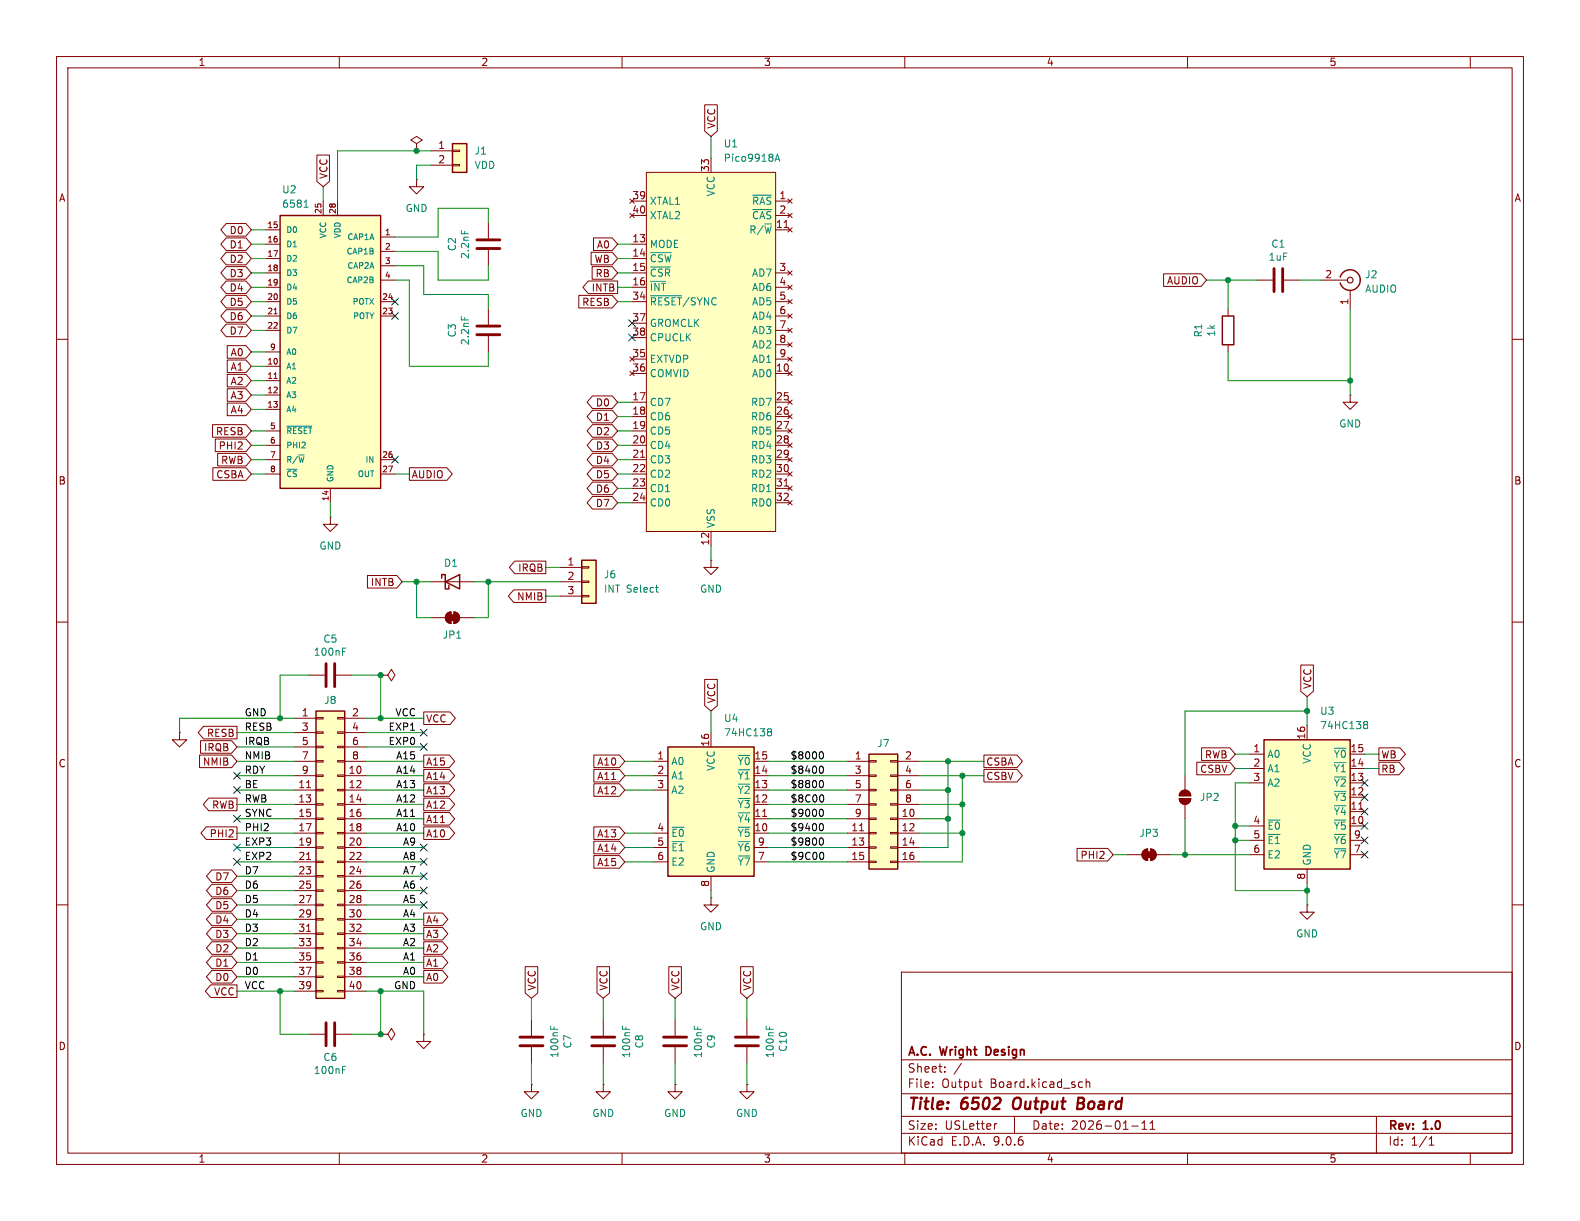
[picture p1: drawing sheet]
<svg xmlns="http://www.w3.org/2000/svg" width="279mm" height="216mm" viewBox="0 0 279 216" stroke-linecap="round" stroke-linejoin="round" font-family="sans-serif">
<g fill="none" stroke="#840000" stroke-width=".18">
<path d="M10 10h259.4v195.9h-259.4zM12 12h255.4v191.9h-255.4zM60 10v2M110 10v2M160 10v2M210 10v2M260 10v2M10 60h2M267.4 60h2M10 110h2M267.4 110h2M10 160h2"/>
<path d="M159.4 171.9h108v32h-108zM267.4 160h2M106.7 180.3v2.8M106.7 185.2v2.8M159.4 197.4h108M159.4 193.4h108M159.4 187.4h108M164.9 192.1v.2M164.9 191.4v.1M167.1 189.4v.2M167.1 188.7v.1M170 188l-1.3 1.9"/>
<path d="M173.1 191.3h.5M173.4 192.2l.2 .1M176.3 198.7l-.3 .1M179.4 197.4v3M191 191.3l.4 .1M191.4 192.2l-.4 .1M192.1 191.4l.2-.1 .3 .1 .1 .9M192.1 190.8v1.5M200.1 199.1h1.2M201.9 199.7h.9M201.9 198.6l.5-.4v1.5M203.4 199.7h.8"/>
<path d="M203.4 198.6l.4-.4v1.5M243.4 197.4v6.5M60 203.9v2M110 203.9v2M159.4 200.4h108M160 203.9v2M210 203.9v2M252.7 202.5h.9M252.7 201.4l.4-.4v1.5M260 203.9v2"/>
</g>
<path d="M179.3 194.4a1.5 1.5 0 0 0 0 1.6M190.6 195.1h.7M191.3 195.1l.2 .1M191.4 194.1h-.7l-.2 2 .9-.1M191.5 195l-.2 .1" fill="none" stroke="#840000" stroke-width=".4"/>
<path d="M174.7 185.1h-.3v1.5h.3" fill="none" stroke="#840000" stroke-width=".3"/>
<path d="M104.6 183.4h4.1M104.6 184.9h4.1" fill="none" stroke="#840000" stroke-width=".51"/>
<path d="M110.1 181.4v.6M110.7 181.6v.4" fill="none" stroke="#008484" stroke-width=".18"/>
<path d="M49.5 38.1h17.8v48.3h-17.8z" fill="#ffffc2"/>
<path d="M49.5 38.1h17.8v48.3h-17.8zM216.2 55.9h2v5.1h-2z" fill="none" stroke="#840000" stroke-width=".25"/>
<g fill="none" stroke="#840000" stroke-width=".18">
<path d="M57.1 35.6v2.5M59.7 35.6v2.5M47 40.6h2.5M47 43.2h2.5M47 45.7h2.5M47 48.3h2.5M47 50.8h2.5M47 53.3h2.5M47 55.9h2.5M47 58.4h2.5M48.5 55.5h.5M67.3 53.3h2.5"/>
<path d="M67.3 55.9h2.5M67.3 41.9h2.5M67.3 44.5h2.5M67.3 47h2.5M67.3 49.5h2.5M217.2 54.6v1.3M47 62.2h2.5M47 64.8h2.5M47 67.3h2.5M47 69.9h2.5M47 72.4h2.5M47 76.2h2.5"/>
<path d="M47 78.7h2.5M48.5 66.9h.5M217.2 61v1.2M47 81.3h2.5M47 83.8h2.5M58.4 86.4v2.5M67.3 81.3h2.5M67.3 83.8h2.5"/>
</g>
<path d="M53.8 36.6h.7M53.9 35.7l.2-.3v1.2M50.7 75.4h4.4M50.7 83h1.8M52.8 80.4h1" fill="none" stroke="#008484" stroke-width=".18"/>
<path d="M153.7 133.4h5v20.3h-5z" fill="#ffffc2"/>
<path d="M153.7 133.4h5v20.3h-5z" fill="none" stroke="#840000" stroke-width=".25"/>
<g fill="none" stroke="#840000" stroke-width=".18">
<path d="M238.8 69.9v1.2h1.2l-1.2 1.3-1.3-1.3h1.3M238.8 69.9h.1M149.9 134.6h3.8M149.9 137.2h3.8M149.9 139.7h3.8M153.7 134.5h1.2v.2h-1.2zM153.7 137h1.2v.3h-1.2zM153.7 139.6h1.2v.2h-1.2zM157.5 134.5h1.2v.2h-1.2zM157.5 137h1.2v.3h-1.2zM157.5 139.6h1.2v.2h-1.2zM158.7 134.6h3.9"/>
<path d="M158.7 137.2h3.9M158.7 139.7h3.9M149.9 142.2h3.8M149.9 144.8h3.8M149.9 147.3h3.8M149.9 149.9h3.8M149.9 152.4h3.8M152 146.9h.7M153.7 142.1h1.2v.3h-1.2zM153.7 144.7h1.2v.2h-1.2zM153.7 147.2h1.2v.2h-1.2zM153.7 149.7h1.2v.3h-1.2z"/>
<path d="M153.7 152.3h1.2v.2h-1.2zM157.5 142.1h1.2v.3h-1.2zM157.5 144.7h1.2v.2h-1.2zM157.5 147.2h1.2v.2h-1.2zM157.5 149.7h1.2v.3h-1.2zM157.5 152.3h1.2v.2h-1.2zM158.7 142.2h3.9M158.7 144.8h3.9M158.7 147.3h3.9M158.7 149.9h3.9M158.7 152.4h3.9"/>
</g>
<path d="M223.5 130.8h15.3v22.9h-15.3z" fill="#ffffc2"/>
<path d="M237 49a1.81 1.81 0 0 1 2.8-1 1.81 1.81 0 0 1 0 3 1.81 1.81 0 0 1-2.8-1M223.5 130.8h15.3v22.9h-15.3z" fill="none" stroke="#840000" stroke-width=".25"/>
<g fill="none" stroke="#840000" stroke-width=".18">
<path d="M222.2 49.5h2.8M227.1 49.5h2.8M233.7 49.5h4.6M238.8 51.3v3.3M221 133.4h2.5M221 135.9h2.5M221 138.4h2.5M231.1 128.3v2.5M238.8 133.4h2.5M238.8 135.9h2.5M238.8 138.4h2.5M221 146.1h2.5"/>
<path d="M221 148.6h2.5M221 151.1h2.5M231.1 153.7v2.5M238.8 146.1h2.5M238.8 148.6h2.5M238.8 151.1h2.5M238.8 141h2.5M238.8 143.5h2.5M240.3 143.1h.7"/>
</g>
<path d="M236 132.3h2M241.2 128.1h.2M241.2 127.6h.4l.2 .1 .1 .2-.3 .2M241.4 128.1h.2M241.4 128.1l-.2 .1M241.6 128.1l.3 .3-.1 .3-.2 .1h-.4M224.3 145h2.1" fill="none" stroke="#008484" stroke-width=".18"/>
<circle cx="238.8" cy="49.5" r=".51" fill="none" stroke="#840000" stroke-width=".2"/>
<path d="M225.3 47.5v4.1M226.8 47.5v4.1" fill="none" stroke="#840000" stroke-width=".51"/>
<path d="M114.3 30.5h22.9v63.5h-22.9z" fill="#ffffc2"/>
<g fill="none" stroke="#840000" stroke-width=".18">
<path d="M111.8 35.6h2.5M111.8 38.1h2.5M114.3 30.5h22.9v63.5h-22.9zM125.7 27.9v2.6M137.2 35.6h2.5M137.2 38.1h2.5M139.3 35.2l.8 .7M139.3 37.7l.8 .8M140.1 35.2l-.8 .7M140.1 37.7l-.8 .8M111.8 43.2h2.5M111.8 45.7h2.5"/>
<path d="M111.8 48.3h2.5M111.8 50.8h2.5M111.8 53.3h2.5M111.8 57.2h2.5M111.8 59.7h2.5M137.2 48.3h2.5M137.2 50.8h2.5M137.2 53.3h2.5M137.2 40.6h2.5M137.2 55.9h2.5M137.2 58.4h2.5M138.7 40.2h.7"/>
<path d="M139.3 40.3l.8 .7M139.3 47.9l.8 .7M139.3 50.4l.8 .8M139.3 53l.8 .7M139.3 55.5l.8 .8M139.3 58l.8 .8M140.1 40.3l-.8 .7M140.1 47.9l-.8 .7M140.1 50.4l-.8 .8M140.1 53l-.8 .7M140.1 55.5l-.8 .8M140.1 58l-.8 .8"/>
<path d="M111.8 63.5h2.5M111.8 66h2.5M111.8 71.1h2.5M111.8 73.7h2.5M111.8 76.2h2.5M111.8 78.7h2.5M137.2 63.5h2.5M137.2 66h2.5M137.2 71.1h2.5M137.2 73.7h2.5M137.2 76.2h2.5M137.2 78.7h2.5"/>
<path d="M137.2 61h2.5M139.3 60.6l.8 .7M139.3 63.1l.8 .8M139.3 65.7l.8 .7M139.3 70.7l.8 .8M139.3 73.3l.8 .7M139.3 75.8l.8 .8M139.3 78.4l.8 .7M140.1 60.6l-.8 .7M140.1 63.1l-.8 .8M140.1 65.7l-.8 .7M140.1 70.7l-.8 .8"/>
<path d="M140.1 73.3l-.8 .7M140.1 75.8l-.8 .8M140.1 78.4l-.8 .7M111.8 81.3h2.5M111.8 83.8h2.5M111.8 86.4h2.5M111.8 88.9h2.5M113.3 80.9h.7M125.7 94v2.5M137.2 81.3h2.5M137.2 83.8h2.5M137.2 86.4h2.5"/>
<path d="M137.2 88.9h2.5M138.7 85.9h.7M139.3 80.9l.8 .8M139.3 83.4l.8 .8M139.3 86l.8 .7M139.3 88.5l.8 .8M140.1 80.9l-.8 .8M140.1 83.4l-.8 .8M140.1 86l-.8 .7M140.1 88.5l-.8 .8"/>
</g>
<path d="M133.1 34.5h3.3M133.1 37.1h3.3M137.1 28.5l.4-1.3 .4 1.3M137.2 28.2h.6M115 44.7h3.7M115 47.2h3.5M115 52.3h5.5" fill="none" stroke="#008484" stroke-width=".18"/>
<path d="M118.1 132.1h15.2v22.8h-15.2z" fill="#ffffc2"/>
<path d="M118.1 132.1h15.2v22.8h-15.2z" fill="none" stroke="#840000" stroke-width=".25"/>
<g fill="none" stroke="#840000" stroke-width=".18">
<path d="M115.6 134.6h2.5M115.6 137.2h2.5M115.6 139.7h2.5M125.7 129.5v2.6M133.3 134.6h2.6M133.3 137.2h2.6M133.3 139.7h2.6M115.6 147.3h2.5M115.6 149.9h2.5M115.6 152.4h2.5M125.7 154.9v2.6M133.3 147.3h2.6"/>
<path d="M133.3 149.9h2.6M133.3 152.4h2.6M133.3 142.2h2.6M133.3 144.8h2.6M134.9 144.4h.7"/>
</g>
<path d="M130.6 133.6h2M135.8 129.3l.2 .1M135.8 128.9l.4-.1 .2 .2v.2l-.2 .2M136 129.4h.2M136 129.4l-.2 .1M136.2 129.4l.2 .2v.4l-.2 .1h-.4M118.8 146.3h2.1" fill="none" stroke="#008484" stroke-width=".18"/>
<path d="M55.9 125.7h5.1v50.8h-5.1z" fill="#ffffc2"/>
<path d="M55.9 125.7h5.1v50.8h-5.1z" fill="none" stroke="#840000" stroke-width=".25"/>
<g fill="none" stroke="#840000" stroke-width=".18">
<path d="M73.7 31.8v1.2h1.2l-1.2 1.3-1.3-1.3h1.3M73.7 31.8h.1M73.7 25.4l1-.6-1-.7-1.1 .7 1.1 .6v1.3M73.7 26.7h.1M86.4 39.4v2.8M86.4 44.2v2.8M86.4 54.6v2.8M86.4 59.4v2.8M52.1 127h3.8M52.1 129.5h3.8M52.1 132.1h3.8M52.1 134.6h3.8"/>
<path d="M52.1 137.2h3.8M52.1 139.7h3.8M54.2 139.3h.7M55.9 126.9h1.2v.2h-1.2zM55.9 129.4h1.2v.3h-1.2zM55.9 132h1.2v.2h-1.2zM55.9 134.5h1.2v.2h-1.2zM55.9 137h1.2v.3h-1.2zM55.9 139.6h1.2v.2h-1.2zM59.7 126.9h1.3v.2h-1.3zM59.7 129.4h1.3v.3h-1.3zM59.7 132h1.3v.2h-1.3z"/>
<path d="M59.7 134.5h1.3v.2h-1.3zM59.7 137h1.3v.3h-1.3zM59.7 139.6h1.3v.2h-1.3zM61 127h3.8M61 129.5h3.8M61 132.1h3.8M61 134.6h3.8M61 137.2h3.8M61 139.7h3.8M52.1 142.2h3.8M52.1 144.8h3.8M52.1 147.3h3.8"/>
<path d="M52.1 149.9h3.8M52.1 152.4h3.8M52.1 154.9h3.8M52.1 157.5h3.8M54.2 152h.7M55.9 142.1h1.2v.3h-1.2zM55.9 144.7h1.2v.2h-1.2zM55.9 147.2h1.2v.2h-1.2zM55.9 149.7h1.2v.3h-1.2zM55.9 152.3h1.2v.2h-1.2zM55.9 154.8h1.2v.3h-1.2zM55.9 157.4h1.2v.2h-1.2z"/>
<path d="M55.9 159.9h1.2v.2h-1.2zM59.7 142.1h1.3v.3h-1.3zM59.7 144.7h1.3v.2h-1.3zM59.7 147.2h1.3v.2h-1.3zM59.7 149.7h1.3v.3h-1.3zM59.7 152.3h1.3v.2h-1.3zM59.7 154.8h1.3v.3h-1.3zM59.7 157.4h1.3v.2h-1.3zM59.7 159.9h1.3v.2h-1.3zM61 142.2h3.8M61 144.8h3.8M61 147.3h3.8"/>
<path d="M61 149.9h3.8M61 152.4h3.8M61 154.9h3.8M61 157.5h3.8M52.1 160h3.8M52.1 162.6h3.8M52.1 165.1h3.8M52.1 167.6h3.8M52.1 170.2h3.8M52.1 172.7h3.8M52.1 175.3h3.8M54.2 164.7h.7"/>
<path d="M55.9 162.4h1.2v.3h-1.2zM55.9 165h1.2v.2h-1.2zM55.9 167.5h1.2v.3h-1.2zM55.9 170.1h1.2v.2h-1.2zM55.9 172.6h1.2v.2h-1.2zM55.9 175.1h1.2v.3h-1.2zM59.7 162.4h1.3v.3h-1.3zM59.7 165h1.3v.2h-1.3zM59.7 167.5h1.3v.3h-1.3zM59.7 170.1h1.3v.2h-1.3zM59.7 172.6h1.3v.2h-1.3zM59.7 175.1h1.3v.3h-1.3z"/>
<path d="M61 160h3.8M61 162.6h3.8M61 165.1h3.8M61 167.6h3.8M61 170.2h3.8M61 172.7h3.8M61 175.3h3.8M231.1 160v1.3h1.3l-1.3 1.3-1.2-1.3h1.2M231.1 160h.1"/>
</g>
<path d="M84.3 43.9h4.1M84.3 42.4h4.1M84.3 59.2h4.1M84.3 57.7h4.1" fill="none" stroke="#840000" stroke-width=".51"/>
<path d="M81.6 40.7v.6M81.6 56v.6" fill="none" stroke="#008484" stroke-width=".18"/>
<path d="M80 25.4h2.5v5.1h-2.5z" fill="#ffffc2"/>
<path d="M80 25.4h2.5v5.1h-2.5z" fill="none" stroke="#840000" stroke-width=".25"/>
<g fill="none" stroke="#840000" stroke-width=".18">
<path d="M76.2 26.7h3.8M76.2 29.2h3.8M80 26.5h1.3v.3h-1.3zM80 29.1h1.3v.2h-1.3zM76.2 109.2h2.5M79 108.5l.8-.3v2a1.02 1.02 0 0 1-1-.6 1.02 1.02 0 0 1 .2-1.1zM80.3 108.2a1.02 1.02 0 0 1 1 1 1.02 1.02 0 0 1-1 1zM81.3 109.2h2.5M199.4 151.1h2.5M202.2 150.4l.7-.3v2a1.02 1.02 0 0 1-.9-.6 1.02 1.02 0 0 1 .2-1.1zM203.5 150.1a1.02 1.02 0 0 1 1 1 1.02 1.02 0 0 1-1 1zM204.5 151.1h2.5"/>
<path d="M67.3 182.9h1.3l.6-1 .6 1-.6 1-.6-1M67.3 182.9h.1"/>
</g>
<g fill="#840000" stroke="#840000" stroke-width=".18">
<path d="M202.7 150.6h1v1h-1z"/>
<path d="M203.5 150.1a1.02 1.02 0 0 1 1 1 1.02 1.02 0 0 1-1 1z"/>
<path d="M202.2 150.4l.7-.3v2a1.02 1.02 0 0 1-.9-.6 1.02 1.02 0 0 1 .2-1.1z"/>
<path d="M79.5 108.7h1v1h-1z"/>
<path d="M79 108.5l.8-.3v2a1.02 1.02 0 0 1-1-.6 1.02 1.02 0 0 1 .2-1.1z"/>
<path d="M80.3 108.2a1.02 1.02 0 0 1 1 1 1.02 1.02 0 0 1-1 1z"/>
</g>
<path d="M102.9 99.1h2.5v7.6h-2.5z" fill="#ffffc2"/>
<path d="M102.9 99.1h2.5v7.6h-2.5zM78.1 102.2v-.6h.6v2.5h.7v-.6M78.7 102.9l2.6-1.3v2.5z" fill="none" stroke="#840000" stroke-width=".25"/>
<g fill="none" stroke="#840000" stroke-width=".18">
<path d="M124.6 18.5h2.2v4.7l-1.1 .9-1.1-.9zM40 39.5h3.5l.9 1.1-.9 1.2h-3.5l-1-1.2zM56 27.4h2.3v4.7l-1.2 .9-1.1-.9zM40 47.1h3.5l.9 1.2-.9 1.1h-3.5l-1-1.1zM40 42.1h3.5l.9 1.1-.9 1.1h-3.5l-1-1.1zM40 44.6h3.5l.9 1.1-.9 1.1h-3.5l-1-1.1zM40 54.8h3.5l.9 1.1-.9 1.1h-3.5l-1-1.1zM40 57.3h3.5l.9 1.1-.9 1.1h-3.5l-1-1.1zM40 49.7h3.5l.9 1.1-.9 1.1h-3.5l-1-1.1zM40 52.2h3.5l.9 1.1-.9 1.2h-3.5l-1-1.2zM102.4 52.2h5.9l.9 1.1-.9 1.2h-5.9zM104 49.7h5.2v2.2h-5.2l-.9-1.1z"/>
<path d="M104.5 44.6h3.8l.9 1.1-.9 1.1h-3.8zM104.7 47.1h3.6l.9 1.2-.9 1.1h-3.6zM105 42.1h3.3l.9 1.1-.9 1.1h-3.3zM205.8 48.4h6.6l1 1.1-1 1.1h-6.6zM37.6 75.1h5.9l.9 1.1-.9 1.1h-5.9zM38.1 77.6h5.4l.9 1.1-.9 1.2h-5.4zM40.2 68.7h3.3l.9 1.2-.9 1.1h-3.3zM40.2 61.1h3.3l.9 1.1-.9 1.1h-3.3zM40.2 71.3h3.3l.9 1.1-.9 1.1h-3.3zM40.2 63.7h3.3l.9 1.1-.9 1.1h-3.3zM40.2 66.2h3.3l.9 1.1-.9 1.1h-3.3zM104.8 77.6h3.5l.9 1.1-.9 1.2h-3.5l-1-1.2z"/>
<path d="M104.8 75.1h3.5l.9 1.1-.9 1.1h-3.5l-1-1.1zM104.8 72.5h3.5l.9 1.2-.9 1.1h-3.5l-1-1.1zM104.8 70h3.5l.9 1.1-.9 1.1h-3.5l-1-1.1zM37.6 82.7h5.9l.9 1.1-.9 1.1h-5.9zM38.5 80.2h5l.9 1.1-.9 1.1h-5zM58.4 91.4v1.3h1.3l-1.3 1.3-1.3-1.3h1.3M58.4 91.4h.1M72.4 82.7h6.6l1 1.1-1 1.1h-6.6zM91 99.2h5.5v2.2h-5.5l-.9-1.1zM104.8 87.8h3.5l.9 1.1-.9 1.1h-3.5l-1-1.1zM104.8 80.2h3.5l.9 1.1-.9 1.1h-3.5l-1-1.1zM104.8 82.7h3.5l.9 1.1-.9 1.1h-3.5l-1-1.1z"/>
<path d="M104.8 85.2h3.5l.9 1.2-.9 1.1h-3.5l-1-1.1zM125.7 99.1v1.2h1.3l-1.3 1.3-1.2-1.3h1.2M125.7 99.1h.1M54.6 119.4h2.8M59.4 119.4h2.8M65 101.8h5.2l.9 1.1-.9 1.1h-5.2zM67.3 119.4h1.3l.6-1 .6 1-.6 1-.6-1M67.3 119.4h.1M76.2 102.9h7.6M90.8 104.3h5.7v2.2h-5.7l-.9-1.1zM99.1 100.3h3.8M99.1 102.9h3.8"/>
<path d="M99.1 105.4h3.8M102.9 100.2h1.2v.3h-1.2zM102.9 102.7h1.2v.3h-1.2zM102.9 105.3h1.2v.2h-1.2zM230 117.6h2.3v4.6l-1.2 1-1.1-1zM31.7 129.5v1.3h1.3l-1.3 1.3-1.2-1.3h1.2M31.7 129.5h.1M35.3 133.5h5.7l.9 1.1-.9 1.1h-5.7zM35.5 131h5.5l.9 1.1-.9 1.1h-5.5zM36 128.4h5.9v2.3h-5.9l-1-1.2zM74.9 138.6h4.6l.9 1.1-.9 1.1h-4.6zM74.9 133.5h4.6l.9 1.1-.9 1.1h-4.6z"/>
<path d="M74.9 136h4.6l.9 1.2-.9 1.1h-4.6zM74.9 125.9h4.7l.9 1.1-.9 1.1h-4.7zM105 138.6h4.5l1 1.1-1 1.1h-4.5zM105 133.5h4.5l1 1.1-1 1.1h-4.5zM105 136h4.5l1 1.2-1 1.1h-4.5zM124.6 120.1h2.2v4.7l-1.1 .9-1.1-.9zM174 136h5.8l1 1.2-1 1.1h-5.8zM174 133.5h5.8l1 1.1-1 1.1h-5.8zM209.5 137.2v2.5M211.6 134.8h5.9l.9 1.1-.9 1.1h-5.9zM212.5 132.2h5l.9 1.2-.9 1.1h-5zM243.8 134.8h3.6l.9 1.1-.9 1.1h-3.6z"/>
<path d="M243.8 132.2h3.8l.9 1.2-.9 1.1h-3.8zM36.5 146.2h5.4v2.2h-5.4l-1-1.1zM36.9 141.1h5v2.3h-5l-1-1.2zM37.5 153.8h3.5l.9 1.1-.9 1.2h-3.5l-1-1.2zM37.5 156.4h3.5l.9 1.1-.9 1.1h-3.5l-1-1.1zM37.5 158.9h3.5l.9 1.1-.9 1.1h-3.5l-1-1.1zM74.9 143.7h4.6l.9 1.1-.9 1.1h-4.6zM74.9 146.2h4.6l.9 1.1-.9 1.1h-4.6zM74.9 141.1h4.6l.9 1.1-.9 1.2h-4.6zM105 148.7h4.5l1 1.2-1 1.1h-4.5zM105 151.3h4.5l1 1.1-1 1.1h-4.5zM105 146.2h4.5l1 1.1-1 1.1h-4.5z"/>
<path d="M125.7 158.8v1.2h1.3l-1.3 1.3-1.2-1.3h1.2M125.7 158.8h.1M190.5 150h5.4l.9 1.1-.9 1.1h-5.4zM208.5 141.2h2.1a1.02 1.02 0 0 1-1.1 1 1.02 1.02 0 0 1-1-1zM208.8 140a1.02 1.02 0 0 1 1.1-.2 1.02 1.02 0 0 1 .7 .9h-2.1zM209.5 142.2v2.6M37.3 174.1h4.6v2.3h-4.6l-1-1.1zM37.5 166.5h3.5l.9 1.1-.9 1.2h-3.5l-1-1.2zM37.5 161.4h3.5l.9 1.2-.9 1.1h-3.5l-1-1.1zM37.5 164h3.5l.9 1.1-.9 1.1h-3.5l-1-1.1zM37.5 171.6h3.5l.9 1.1-.9 1.1h-3.5l-1-1.1zM37.5 169.1h3.5l.9 1.1-.9 1.1h-3.5l-1-1.1z"/>
<path d="M74.9 166.5h3.3l1 1.1-1 1.2h-3.3zM74.9 171.6h3.3l1 1.1-1 1.1h-3.3zM74.9 169.1h3.3l1 1.1-1 1.1h-3.3zM74.9 164h3.3l1 1.1-1 1.1h-3.3zM74.9 161.4h3.3l1 1.2-1 1.1h-3.3zM92.9 170.9h2.2v4.7l-1.1 .9-1.1-.9zM105.6 170.9h2.2v4.7l-1.1 .9-1.1-.9zM118.3 170.9h2.2v4.7l-1.1 .9-1.1-.9zM131 170.9h2.2v4.7l-1.1 .9-1.1-.9zM54.6 182.9h2.8M59.4 182.9h2.8M74.9 182.9v1.3h1.3l-1.3 1.2-1.2-1.2h1.2"/>
<path d="M74.9 182.9h.1M94 191.8v1.2h1.2l-1.2 1.3-1.3-1.3h1.3M94 191.8h.1M94 180.3v2.8M94 185.2v2.8M106.7 191.8v1.2h1.2l-1.2 1.3-1.3-1.3h1.3M106.7 191.8h.1M119.4 191.8v1.2h1.2l-1.2 1.3-1.3-1.3h1.3M119.4 191.8h.1M119.4 180.3v2.8M119.4 185.2v2.8M132.1 191.8v1.2h1.2l-1.2 1.3-1.3-1.3h1.3"/>
<path d="M132.1 191.8h.1M132.1 180.3v2.8M132.1 185.2v2.8"/>
</g>
<path d="M60.6 115.2h.4M60.6 114.6h.6M115.9 103.9h.5M116.2 104.7h.2M60.6 189.2h.4M60.6 188.6h.6M97.4 181.4v.6M98 181.6v.4M122.8 181.4v.6M123.4 181.6v.4M135.5 181.4v.6M136.1 181.6v.4" fill="none" stroke="#008484" stroke-width=".18"/>
<g fill="#840000" stroke="#840000" stroke-width=".18">
<path d="M208.8 140a1.02 1.02 0 0 1 1.1-.2 1.02 1.02 0 0 1 .7 .9h-2.1z"/>
<path d="M208.5 141.2h2.1a1.02 1.02 0 0 1-1.1 1 1.02 1.02 0 0 1-1-1z"/>
</g>
<path d="M57.7 117.3v4.1M59.2 117.3v4.1M57.7 180.8v4.1M59.2 180.8v4.1M91.9 183.4h4.1M91.9 184.9h4.1M117.3 183.4h4.1M117.3 184.9h4.1M130 183.4h4.1M130 184.9h4.1" fill="none" stroke="#840000" stroke-width=".51"/>
<path d="M145.1 133l.1-.1a.68 .68 0 0 1 .4 .7 .68 .68 0 0 1-.4 .6l-.1-.1M145.1 135.5h.1a.68 .68 0 0 1 .4 .6 .68 .68 0 0 1-.4 .6h-.1M145.1 138.1l.1-.1a.68 .68 0 0 1 .4 .6 .68 .68 0 0 1-.4 .7l-.1-.1M145.1 145.7l.1-.1a.68 .68 0 0 1 .4 .7 .68 .68 0 0 1-.4 .6l-.1-.1M145.1 143.1h.1a.68 .68 0 0 1 .4 .6 .68 .68 0 0 1-.4 .7l-.1-.1M145.1 148.2h.1a.68 .68 0 0 1 .4 .6 .68 .68 0 0 1-.4 .6h-.1M145.4 140.5a.79 .79 0 0 1 0 1.3M145.4 150.7a.79 .79 0 0 1 0 1.3" fill="none" stroke="#000" stroke-width=".18"/>
<g fill="none" stroke="#008400" stroke-width=".18">
<path d="M57.1 33v2.6M76.2 26.7h-16.5v8.9M76.2 29.2h-2.5v2.6M86.4 39.4v-2.6h-8.9v5.1h-7.7M125.7 24.1v3.8M44.4 45.7h2.6M44.4 43.2h2.6M44.4 53.3h2.6M44.4 48.3h2.6M44.4 50.8h2.6M44.4 55.9h2.6M44.4 58.4h2.6"/>
<path d="M44.4 40.6h2.6M69.8 49.5h2.6v15.3h14v-2.6M69.8 44.5h7.7v5h8.9v-2.5M69.8 47h5.1v5.1h11.5v2.5M109.2 45.7h2.6M109.2 43.2h2.6M109.2 53.3h2.6M109.2 48.3h2.6M109.2 50.8h2.6M213.4 49.5h8.8M217.2 49.5v5.1M229.9 49.5h3.8"/>
<path d="M238.8 54.6v15.3M44.4 67.3h2.6M44.4 69.9h2.6M44.4 72.4h2.6M44.4 64.8h2.6M44.4 62.2h2.6M44.4 76.2h2.6M44.4 78.7h2.6M109.2 76.2h2.6M109.2 78.7h2.6M109.2 73.7h2.6M109.2 71.1h2.6"/>
<path d="M217.2 62.2v5.1h21.6M44.4 81.3h2.6M44.4 83.8h2.6M58.4 88.9v2.5M69.8 83.8h2.6M109.2 81.3h2.6M109.2 83.8h2.6M109.2 88.9h2.6M109.2 86.4h2.6M125.7 96.5v2.6M54.6 119.4h-5.1v7.6M62.2 119.4h5.1v7.6"/>
<path d="M71.1 102.9h5.1M73.7 102.9v6.3h2.5M83.8 102.9h15.3M86.4 102.9v6.3h-2.6M96.5 105.4h2.6M96.5 100.3h2.6M41.9 137.2h10.2M41.9 134.6h10.2M41.9 139.7h10.2M41.9 129.5h10.2M41.9 132.1h10.2M52.1 127h-20.4v2.5"/>
<path d="M64.8 137.2h10.1M64.8 134.6h10.1M64.8 139.7h10.1M64.8 129.5h10.1M64.8 127h10.1M64.8 132.1h10.1M110.5 137.2h5.1M110.5 134.6h5.1M110.5 139.7h5.1M125.7 125.7v3.8M135.9 137.2h14M135.9 134.6h14"/>
<path d="M135.9 139.7h14M162.6 137.2h11.4M162.6 134.6h11.4M162.6 139.7h5M167.6 134.6v15.3h-5M170.2 137.2v15.2h-7.6M218.4 133.4h2.6M218.4 135.9h2.6M221 138.4h-2.6v19.1h12.7M231.1 125.7h-21.6v11.5M231.1 123.2v5.1M241.3 133.4h2.5"/>
<path d="M241.3 135.9h2.5M41.9 152.4h10.2M41.9 147.3h10.2M41.9 149.9h10.2M41.9 144.8h10.2M41.9 142.2h10.2M41.9 157.5h10.2M41.9 154.9h10.2M64.8 152.4h10.1M64.8 147.3h10.1M64.8 149.9h10.1M64.8 144.8h10.1"/>
<path d="M64.8 142.2h10.1M64.8 157.5h10.1M64.8 154.9h10.1M110.5 152.4h5.1M110.5 147.3h5.1M110.5 149.9h5.1M125.7 157.5v1.3M135.9 152.4h14M135.9 147.3h14M135.9 149.9h14M135.9 144.8h14M135.9 142.2h14"/>
<path d="M162.6 147.3h7.6M162.6 144.8h5M162.6 142.2h7.6M196.8 151.1h2.6M207 151.1h14M209.5 144.8v6.3M218.4 146.1h2.6M218.4 148.6h2.6M231.1 156.2v3.8M41.9 170.2h10.2M41.9 165.1h10.2M41.9 167.6h10.2"/>
<path d="M41.9 162.6h10.2M41.9 172.7h10.2M41.9 175.3h10.2M41.9 160h10.2M49.5 175.3v7.6h5.1M64.8 170.2h10.1M64.8 165.1h10.1M64.8 167.6h10.1M64.8 162.6h10.1M64.8 172.7h10.1M64.8 175.3h10.1v7.6M64.8 160h10.1"/>
<path d="M67.3 175.3v7.6h-5.1M94 176.5v3.8M106.7 176.5v3.8M119.4 176.5v3.8M132.1 176.5v3.8M94 188v3.8M106.7 188v3.8M119.4 188v3.8M132.1 188v3.8"/>
</g>
<g fill="none" stroke="#000084" stroke-width=".18">
<path d="M69.2 55.3l1.3 1.2M69.2 52.7l1.3 1.2M70.5 55.3l-1.3 1.2M70.5 52.7l-1.3 1.2M111.2 56.5l1.2 1.3M111.2 59.1l1.2 1.2M112.4 56.5l-1.2 1.3M112.4 59.1l-1.2 1.2M69.2 80.7l1.3 1.2M70.5 80.7l-1.3 1.2M41.3 136.6l1.2 1.2M41.3 139.1l1.2 1.2"/>
<path d="M42.5 136.6l-1.2 1.2M42.5 139.1l-1.2 1.2M74.3 131.5l1.2 1.2M74.3 128.9l1.2 1.2M75.5 131.5l-1.2 1.2M75.5 128.9l-1.2 1.2M240.7 137.8l1.2 1.2M241.9 137.8l-1.2 1.2M41.3 144.2l1.2 1.2M41.3 149.3l1.2 1.2M41.3 151.8l1.2 1.2M42.5 144.2l-1.2 1.2"/>
<path d="M42.5 149.3l-1.2 1.2M42.5 151.8l-1.2 1.2M74.3 149.3l1.2 1.2M74.3 151.8l1.2 1.2M74.3 156.9l1.2 1.2M74.3 154.3l1.2 1.2M74.3 159.4l1.2 1.2M75.5 149.3l-1.2 1.2M75.5 151.8l-1.2 1.2M75.5 156.9l-1.2 1.2M75.5 154.3l-1.2 1.2M75.5 159.4l-1.2 1.2"/>
<path d="M240.7 145.4l1.2 1.3M240.7 150.5l1.2 1.2M240.7 140.4l1.2 1.2M240.7 142.9l1.2 1.2M240.7 148l1.2 1.2M241.9 145.4l-1.2 1.3M241.9 150.5l-1.2 1.2M241.9 140.4l-1.2 1.2M241.9 142.9l-1.2 1.2M241.9 148l-1.2 1.2"/>
</g>
<g fill="#008400" stroke="#008400" stroke-width=".18">
<circle cx="218.4" cy="148.6" r=".46"/>
<circle cx="209.5" cy="151.1" r=".46"/>
<circle cx="218.4" cy="146.1" r=".46"/>
<circle cx="231.1" cy="157.5" r=".46"/>
<circle cx="86.4" cy="102.9" r=".46"/>
<circle cx="73.7" cy="102.9" r=".46"/>
<circle cx="73.7" cy="26.7" r=".46"/>
<circle cx="167.6" cy="139.7" r=".46"/>
<circle cx="170.2" cy="147.3" r=".46"/>
<circle cx="170.2" cy="142.2" r=".46"/>
<circle cx="167.6" cy="144.8" r=".46"/>
<circle cx="167.6" cy="134.6" r=".46"/>
<circle cx="170.2" cy="137.2" r=".46"/>
<circle cx="217.2" cy="49.5" r=".46"/>
<circle cx="231.1" cy="125.7" r=".46"/>
<circle cx="238.8" cy="67.3" r=".46"/>
<circle cx="67.3" cy="127" r=".46"/>
<circle cx="67.3" cy="119.4" r=".46"/>
<circle cx="49.5" cy="127" r=".46"/>
<circle cx="49.5" cy="175.3" r=".46"/>
<circle cx="67.3" cy="182.9" r=".46"/>
<circle cx="67.3" cy="175.3" r=".46"/>
</g>
<g font-size="2.8" fill="#840000">
<text x="160.4" y="196.8">Title:</text>
<text x="170.1" y="196.8">6502</text>
<text x="180" y="196.8">Output</text>
<text x="192.1" y="196.8">Board</text>
</g>
<g font-size="2.1" fill="#840000">
<text x="160.4" y="189.9">Sheet:</text>
<text x="160.4" y="187.1">A.C.</text>
<text x="166.4" y="187.1">Wright</text>
<text x="175" y="187.1">Design</text>
<text x="160.4" y="192.6">File:</text>
<text x="166.5" y="192.6">Output</text>
<text x="175.1" y="192.6">Board.kicad_sch</text>
<text x="160.4" y="202.8">KiCad</text>
<text x="160.4" y="200">Size:</text>
<text x="167.1" y="200">USLetter</text>
<text x="168.1" y="202.8">E.D.A.</text>
<text x="175.7" y="202.8">9.0.6</text>
<text x="182.4" y="200">Date:</text>
<text x="189.4" y="200">2026-01-11</text>
<text x="245.4" y="200.2">Rev:</text>
<text x="245.4" y="202.8">Id:</text>
<text x="249.5" y="202.8">1/1</text>
<text x="251.8" y="200.2">1.0</text>
</g>
<g font-size="1.8" fill="#840000">
<text x="35" y="11.9">1</text>
<text x="85" y="11.9">2</text>
<text x="135" y="11.9">3</text>
<text x="185" y="11.9">4</text>
<text x="235" y="11.9">5</text>
<text x="126.7" y="22.9" transform="rotate(-90 126.7 22.9)">VCC</text>
<text x="77.4" y="26.4">1</text>
<text x="77.4" y="29">2</text>
<text x="10.3" y="35.9">A</text>
<text x="58.1" y="31.8" transform="rotate(-90 58.1 31.8)">VCC</text>
<text x="111.7" y="35.3">39</text>
<text x="125.5" y="30.5" transform="rotate(-90 125.5 30.5)">33</text>
<text x="137.7" y="35.3">1</text>
<text x="267.7" y="35.9">A</text>
<text x="40.5" y="41.6">D0</text>
<text x="111.7" y="37.8">40</text>
<text x="137.1" y="40.4">11</text>
<text x="137.7" y="37.8">2</text>
<text x="40.5" y="44.1">D1</text>
<text x="40.5" y="46.7">D2</text>
<text x="105" y="46.7">WB</text>
<text x="105.4" y="44.1">A0</text>
<text x="111.7" y="42.9">13</text>
<text x="111.7" y="45.5">14</text>
<text x="40.5" y="49.2">D3</text>
<text x="40.5" y="51.8">D4</text>
<text x="104.5" y="51.8">INTB</text>
<text x="105.2" y="49.2">RB</text>
<text x="111.7" y="48">15</text>
<text x="111.7" y="50.5">16</text>
<text x="111.7" y="53.1">34</text>
<text x="137.7" y="48">3</text>
<text x="137.7" y="50.5">4</text>
<text x="137.7" y="53.1">5</text>
<text x="206.3" y="50.5">AUDIO</text>
<text x="234.2" y="49.3">2</text>
<text x="40.5" y="56.8">D6</text>
<text x="40.5" y="59.4">D7</text>
<text x="40.5" y="54.3">D5</text>
<text x="102.8" y="54.3">RESB</text>
<text x="111.7" y="56.9">37</text>
<text x="111.7" y="59.4">38</text>
<text x="137.7" y="55.6">6</text>
<text x="137.7" y="58.2">7</text>
<text x="238.5" y="54" transform="rotate(-90 238.5 54)">1</text>
<text x="40.7" y="63.2">A0</text>
<text x="40.7" y="65.7">A1</text>
<text x="111.7" y="63.2">35</text>
<text x="111.7" y="65.8">36</text>
<text x="137.1" y="65.8">10</text>
<text x="137.7" y="60.7">8</text>
<text x="137.7" y="63.2">9</text>
<text x="40.7" y="70.8">A3</text>
<text x="40.7" y="68.3">A2</text>
<text x="111.7" y="70.9">17</text>
<text x="137.1" y="70.9">25</text>
<text x="38.1" y="77.2">RESB</text>
<text x="40.7" y="73.3">A4</text>
<text x="105.3" y="77.2">D2</text>
<text x="105.3" y="74.6">D1</text>
<text x="105.3" y="72.1">D0</text>
<text x="111.7" y="73.4">18</text>
<text x="111.7" y="75.9">19</text>
<text x="137.1" y="73.4">26</text>
<text x="137.1" y="75.9">27</text>
<text x="38.6" y="79.7">PHI2</text>
<text x="39" y="82.2">RWB</text>
<text x="105.3" y="79.7">D3</text>
<text x="105.3" y="82.2">D4</text>
<text x="111.7" y="78.5">20</text>
<text x="111.7" y="81">21</text>
<text x="111.7" y="83.6">22</text>
<text x="137.1" y="78.5">28</text>
<text x="137.1" y="81">29</text>
<text x="137.1" y="83.6">30</text>
<text x="10.3" y="85.9">B</text>
<text x="38.1" y="84.8">CSBA</text>
<text x="72.7" y="84.8">AUDIO</text>
<text x="105.3" y="89.9">D7</text>
<text x="105.3" y="84.8">D5</text>
<text x="105.3" y="87.3">D6</text>
<text x="111.7" y="86.1">23</text>
<text x="111.7" y="88.6">24</text>
<text x="137.1" y="86.1">31</text>
<text x="137.1" y="88.6">32</text>
<text x="267.7" y="85.9">B</text>
<text x="91.5" y="101.3">IRQB</text>
<text x="100.3" y="100.1">1</text>
<text x="125.5" y="96.6" transform="rotate(-90 125.5 96.6)">12</text>
<text x="65.5" y="103.8">INTB</text>
<text x="91.3" y="106.4">NMIB</text>
<text x="100.3" y="102.6">2</text>
<text x="100.3" y="105.2">3</text>
<text x="126.7" y="124.5" transform="rotate(-90 126.7 124.5)">VCC</text>
<text x="232.1" y="121.9" transform="rotate(-90 232.1 121.9)">VCC</text>
<text x="36.5" y="130.5">RESB</text>
<text x="53.3" y="126.7">1</text>
<text x="53.3" y="129.3">3</text>
<text x="53.3" y="131.8">5</text>
<text x="62.2" y="126.7">2</text>
<text x="62.2" y="129.3">4</text>
<text x="62.2" y="131.8">6</text>
<text x="75.2" y="128">VCC</text>
<text x="230.9" y="130.9" transform="rotate(-90 230.9 130.9)">16</text>
<text x="10.3" y="135.9">C</text>
<text x="35.8" y="135.6">NMIB</text>
<text x="36" y="133">IRQB</text>
<text x="53.3" y="134.4">7</text>
<text x="53.3" y="136.9">9</text>
<text x="61.6" y="136.9">10</text>
<text x="62.2" y="134.4">8</text>
<text x="75.2" y="135.6">A15</text>
<text x="105.5" y="135.6">A10</text>
<text x="116.1" y="134.4">1</text>
<text x="116.1" y="136.9">2</text>
<text x="125.5" y="132.1" transform="rotate(-90 125.5 132.1)">16</text>
<text x="133.3" y="134.4">15</text>
<text x="133.3" y="136.9">14</text>
<text x="151.1" y="134.4">1</text>
<text x="151.1" y="136.9">3</text>
<text x="159.9" y="134.4">2</text>
<text x="159.9" y="136.9">4</text>
<text x="174.3" y="135.6">CSBA</text>
<text x="212.1" y="136.8">CSBV</text>
<text x="213" y="134.3">RWB</text>
<text x="221.5" y="133.1">1</text>
<text x="221.5" y="135.6">2</text>
<text x="238.7" y="133.1">15</text>
<text x="238.7" y="135.6">14</text>
<text x="244.2" y="136.8">RB</text>
<text x="244.2" y="134.3">WB</text>
<text x="267.7" y="135.9">C</text>
<text x="37.4" y="143.2">RWB</text>
<text x="52.7" y="139.4">11</text>
<text x="52.7" y="142">13</text>
<text x="61.6" y="139.4">12</text>
<text x="61.6" y="142">14</text>
<text x="75.2" y="140.7">A13</text>
<text x="75.2" y="143.2">A12</text>
<text x="75.2" y="138.1">A14</text>
<text x="105.5" y="140.7">A12</text>
<text x="105.5" y="138.1">A11</text>
<text x="116.1" y="139.4">3</text>
<text x="133.3" y="139.4">13</text>
<text x="133.3" y="142">12</text>
<text x="151.1" y="139.4">5</text>
<text x="151.1" y="142">7</text>
<text x="159.9" y="139.4">6</text>
<text x="159.9" y="142">8</text>
<text x="174.3" y="138.1">CSBV</text>
<text x="221.5" y="138.2">3</text>
<text x="238.7" y="138.2">13</text>
<text x="238.7" y="140.7">12</text>
<text x="238.7" y="143.3">11</text>
<text x="37" y="148.3">PHI2</text>
<text x="52.7" y="144.5">15</text>
<text x="52.7" y="147.1">17</text>
<text x="52.7" y="149.6">19</text>
<text x="61.6" y="144.5">16</text>
<text x="61.6" y="147.1">18</text>
<text x="61.6" y="149.6">20</text>
<text x="75.2" y="145.7">A11</text>
<text x="75.2" y="148.3">A10</text>
<text x="105.5" y="148.3">A13</text>
<text x="116.1" y="147.1">4</text>
<text x="116.1" y="149.6">5</text>
<text x="133.3" y="144.5">11</text>
<text x="133.3" y="147.1">10</text>
<text x="133.9" y="149.6">9</text>
<text x="150.5" y="147.1">11</text>
<text x="150.5" y="149.6">13</text>
<text x="151.1" y="144.5">9</text>
<text x="159.3" y="144.5">10</text>
<text x="159.3" y="147.1">12</text>
<text x="159.3" y="149.6">14</text>
<text x="221.5" y="145.8">4</text>
<text x="221.5" y="148.3">5</text>
<text x="238.7" y="145.8">10</text>
<text x="239.3" y="148.3">9</text>
<text x="38" y="155.9">D7</text>
<text x="52.7" y="152.1">21</text>
<text x="52.7" y="154.7">23</text>
<text x="61.6" y="152.1">22</text>
<text x="61.6" y="154.7">24</text>
<text x="105.5" y="150.8">A14</text>
<text x="105.5" y="153.4">A15</text>
<text x="116.1" y="152.1">6</text>
<text x="133.9" y="152.1">7</text>
<text x="150.5" y="152.1">15</text>
<text x="159.3" y="152.1">16</text>
<text x="191" y="152.1">PHI2</text>
<text x="221.5" y="150.9">6</text>
<text x="230.9" y="155.6" transform="rotate(-90 230.9 155.6)">8</text>
<text x="239.3" y="150.9">7</text>
<text x="38" y="158.4">D6</text>
<text x="38" y="161">D5</text>
<text x="52.7" y="157.2">25</text>
<text x="52.7" y="159.8">27</text>
<text x="61.6" y="157.2">26</text>
<text x="61.6" y="159.8">28</text>
<text x="125.5" y="156.9" transform="rotate(-90 125.5 156.9)">8</text>
<text x="38" y="163.5">D4</text>
<text x="38" y="166.1">D3</text>
<text x="52.7" y="162.3">29</text>
<text x="52.7" y="164.8">31</text>
<text x="52.7" y="167.4">33</text>
<text x="61.6" y="162.3">30</text>
<text x="61.6" y="164.8">32</text>
<text x="61.6" y="167.4">34</text>
<text x="75.2" y="166.1">A3</text>
<text x="75.2" y="163.5">A4</text>
<text x="38" y="168.6">D2</text>
<text x="38" y="173.7">D0</text>
<text x="38" y="171.1">D1</text>
<text x="52.7" y="169.9">35</text>
<text x="52.7" y="172.5">37</text>
<text x="61.6" y="169.9">36</text>
<text x="61.6" y="172.5">38</text>
<text x="75.2" y="168.6">A2</text>
<text x="75.2" y="173.7">A0</text>
<text x="75.2" y="171.1">A1</text>
<text x="37.8" y="176.2">VCC</text>
<text x="52.7" y="175">39</text>
<text x="61.6" y="175">40</text>
<text x="94.9" y="175.3" transform="rotate(-90 94.9 175.3)">VCC</text>
<text x="107.6" y="175.3" transform="rotate(-90 107.6 175.3)">VCC</text>
<text x="120.3" y="175.3" transform="rotate(-90 120.3 175.3)">VCC</text>
<text x="133" y="175.3" transform="rotate(-90 133 175.3)">VCC</text>
<text x="10.3" y="185.9">D</text>
<text x="267.7" y="185.9">D</text>
<text x="35" y="205.8">1</text>
<text x="85" y="205.8">2</text>
<text x="135" y="205.8">3</text>
<text x="185" y="205.8">4</text>
<text x="235" y="205.8">5</text>
</g>
<g font-size="1.8" fill="#008484">
<text x="83.8" y="27.5">J1</text>
<text x="127.9" y="26.3">U1</text>
<text x="127.9" y="28.8">Pico9918A</text>
<text x="49.8" y="34.4">U2</text>
<text x="83.8" y="30.1">VDD</text>
<text x="126.6" y="34.8" transform="rotate(-90 126.6 34.8)">VCC</text>
<text x="49.8" y="36.9">6581</text>
<text x="71.6" y="37.7">GND</text>
<text x="114.8" y="36.4">XTAL1</text>
<text x="114.8" y="39">XTAL2</text>
<text x="132.4" y="41.5">R/~{W}</text>
<text x="132.9" y="36.4">~{RAS}</text>
<text x="132.9" y="39">~{CAS}</text>
<text x="80.8" y="44.5" transform="rotate(-90 80.8 44.5)">C2</text>
<text x="83.1" y="45.9" transform="rotate(-90 83.1 45.9)">2.2nF</text>
<text x="114.8" y="44">MODE</text>
<text x="114.8" y="46.6">~{CSW}</text>
<text x="224.2" y="46.3">1uF</text>
<text x="224.7" y="44">C1</text>
<text x="114.8" y="49.1">~{CSR}</text>
<text x="114.8" y="51.7">~{INT}</text>
<text x="132.9" y="49.1">AD7</text>
<text x="132.9" y="51.7">AD6</text>
<text x="241.3" y="49.4">J2</text>
<text x="241.3" y="52">AUDIO</text>
<text x="80.8" y="59.8" transform="rotate(-90 80.8 59.8)">C3</text>
<text x="114.8" y="54.2">~{RESET}/SYNC</text>
<text x="114.8" y="58">GROMCLK</text>
<text x="132.9" y="54.2">AD5</text>
<text x="132.9" y="56.7">AD4</text>
<text x="132.9" y="59.3">AD3</text>
<text x="212.8" y="59.8" transform="rotate(-90 212.8 59.8)">R1</text>
<text x="215.1" y="59.6" transform="rotate(-90 215.1 59.6)">1k</text>
<text x="83.1" y="61.2" transform="rotate(-90 83.1 61.2)">2.2nF</text>
<text x="114.8" y="60.6">CPUCLK</text>
<text x="114.8" y="64.4">EXTVDP</text>
<text x="132.9" y="61.8">AD2</text>
<text x="132.9" y="64.4">AD1</text>
<text x="114.8" y="66.9">COMVID</text>
<text x="114.8" y="72">CD7</text>
<text x="132.7" y="72">RD7</text>
<text x="132.9" y="66.9">AD0</text>
<text x="114.8" y="74.5">CD6</text>
<text x="114.8" y="77.1">CD5</text>
<text x="132.7" y="74.5">RD6</text>
<text x="132.7" y="77.1">RD5</text>
<text x="236.7" y="75.8">GND</text>
<text x="114.8" y="79.6">CD4</text>
<text x="114.8" y="82.1">CD3</text>
<text x="132.7" y="79.6">RD4</text>
<text x="132.7" y="82.1">RD3</text>
<text x="114.8" y="84.7">CD2</text>
<text x="114.8" y="87.2">CD1</text>
<text x="114.8" y="89.8">CD0</text>
<text x="132.7" y="84.7">RD2</text>
<text x="132.7" y="87.2">RD1</text>
<text x="132.7" y="89.8">RD0</text>
<text x="126.6" y="93.5" transform="rotate(-90 126.6 93.5)">VSS</text>
<text x="56.4" y="97.4">GND</text>
<text x="78.4" y="100.4">D1</text>
<text x="106.7" y="102.5">J6</text>
<text x="106.7" y="105">INT Select</text>
<text x="123.7" y="105">GND</text>
<text x="57.1" y="113.8">C5</text>
<text x="78.2" y="113.1">JP1</text>
<text x="55.4" y="116.2">100nF</text>
<text x="57.2" y="124.7">J8</text>
<text x="127.9" y="127.9">U4</text>
<text x="127.9" y="130.4">74HC138</text>
<text x="233.3" y="126.6">U3</text>
<text x="233.3" y="129.1">74HC138</text>
<text x="118.6" y="135.5">A0</text>
<text x="126.6" y="136.4" transform="rotate(-90 126.6 136.4)">VCC</text>
<text x="130.3" y="135.5">~{Y0}</text>
<text x="155" y="132.3">J7</text>
<text x="224" y="134.2">A0</text>
<text x="224" y="136.8">A1</text>
<text x="232" y="135.1" transform="rotate(-90 232 135.1)">VCC</text>
<text x="235.8" y="134.2">~{Y0}</text>
<text x="235.8" y="136.8">~{Y1}</text>
<text x="118.6" y="138">A1</text>
<text x="118.6" y="140.6">A2</text>
<text x="130.3" y="138">~{Y1}</text>
<text x="130.3" y="140.6">~{Y2}</text>
<text x="130.3" y="143.1">~{Y3}</text>
<text x="212.1" y="141.8">JP2</text>
<text x="224" y="139.3">A2</text>
<text x="235.8" y="139.3">~{Y2}</text>
<text x="235.8" y="141.8">~{Y3}</text>
<text x="118.6" y="148.2">~{E0}</text>
<text x="130.3" y="145.6">~{Y4}</text>
<text x="130.3" y="148.2">~{Y5}</text>
<text x="201.4" y="148.2">JP3</text>
<text x="224" y="146.9">~{E0}</text>
<text x="224" y="149.5">~{E1}</text>
<text x="235.8" y="144.4">~{Y4}</text>
<text x="235.8" y="146.9">~{Y5}</text>
<text x="235.8" y="149.5">~{Y6}</text>
<text x="118.6" y="150.7">~{E1}</text>
<text x="118.6" y="153.3">E2</text>
<text x="126.6" y="154.4" transform="rotate(-90 126.6 154.4)">GND</text>
<text x="130.3" y="150.7">~{Y6}</text>
<text x="130.3" y="153.3">~{Y7}</text>
<text x="224" y="152">E2</text>
<text x="232" y="153.2" transform="rotate(-90 232 153.2)">GND</text>
<text x="235.8" y="152">~{Y7}</text>
<text x="123.7" y="164.7">GND</text>
<text x="229.1" y="166">GND</text>
<text x="101.2" y="185.5" transform="rotate(-90 101.2 185.5)">C7</text>
<text x="113.9" y="185.5" transform="rotate(-90 113.9 185.5)">C8</text>
<text x="126.6" y="185.5" transform="rotate(-90 126.6 185.5)">C9</text>
<text x="55.4" y="190.1">100nF</text>
<text x="57.1" y="187.8">C6</text>
<text x="98.9" y="187.2" transform="rotate(-90 98.9 187.2)">100nF</text>
<text x="111.6" y="187.2" transform="rotate(-90 111.6 187.2)">100nF</text>
<text x="124.3" y="187.2" transform="rotate(-90 124.3 187.2)">100nF</text>
<text x="137" y="187.2" transform="rotate(-90 137 187.2)">100nF</text>
<text x="139.3" y="186.1" transform="rotate(-90 139.3 186.1)">C10</text>
<text x="91.9" y="197.7">GND</text>
<text x="104.6" y="197.7">GND</text>
<text x="117.3" y="197.7">GND</text>
<text x="130" y="197.7">GND</text>
</g>
<g font-size="1.8">
<text x="43.2" y="129.3">RESB</text>
<text x="43.2" y="131.8">IRQB</text>
<text x="43.2" y="126.7">GND</text>
<text x="68.6" y="129.3">EXP1</text>
<text x="68.6" y="131.8">EXP0</text>
<text x="69.8" y="126.7">VCC</text>
<text x="43.2" y="136.9">RDY</text>
<text x="43.2" y="134.4">NMIB</text>
<text x="69.9" y="136.9">A14</text>
<text x="69.9" y="134.4">A15</text>
<text x="139.7" y="136.9">$8400</text>
<text x="139.7" y="134.4">$8000</text>
<text x="43.2" y="142">RWB</text>
<text x="43.2" y="139.4">BE</text>
<text x="69.9" y="142">A12</text>
<text x="69.9" y="139.4">A13</text>
<text x="139.7" y="142">$8C00</text>
<text x="139.7" y="139.4">$8800</text>
<text x="43.2" y="149.6">EXP3</text>
<text x="43.2" y="147.1">PHI2</text>
<text x="43.2" y="144.5">SYNC</text>
<text x="69.9" y="144.5">A11</text>
<text x="69.9" y="147.1">A10</text>
<text x="71.2" y="149.6">A9</text>
<text x="139.7" y="147.1">$9400</text>
<text x="139.7" y="149.6">$9800</text>
<text x="139.7" y="144.5">$9000</text>
<text x="43.2" y="152.1">EXP2</text>
<text x="43.2" y="154.7">D7</text>
<text x="71.2" y="154.7">A7</text>
<text x="71.2" y="152.1">A8</text>
<text x="139.7" y="152.1">$9C00</text>
<text x="43.2" y="159.8">D5</text>
<text x="43.2" y="157.2">D6</text>
<text x="71.2" y="157.2">A6</text>
<text x="71.2" y="159.8">A5</text>
<text x="43.2" y="167.4">D2</text>
<text x="43.2" y="164.8">D3</text>
<text x="43.2" y="162.3">D4</text>
<text x="71.2" y="162.3">A4</text>
<text x="71.2" y="167.4">A2</text>
<text x="71.2" y="164.8">A3</text>
<text x="43.2" y="169.9">D1</text>
<text x="43.2" y="172.5">D0</text>
<text x="71.2" y="172.5">A0</text>
<text x="71.2" y="169.9">A1</text>
<text x="43.2" y="175">VCC</text>
<text x="69.6" y="175">GND</text>
</g>
<g font-size="1.4" fill="#840000">
<text x="47.2" y="40.4">15</text>
<text x="56.9" y="37.9" transform="rotate(-90 56.9 37.9)">25</text>
<text x="59.4" y="37.9" transform="rotate(-90 59.4 37.9)">28</text>
<text x="68" y="41.7">1</text>
<text x="47.2" y="42.9">16</text>
<text x="47.2" y="45.5">17</text>
<text x="68" y="44.2">2</text>
<text x="68" y="46.7">3</text>
<text x="47.2" y="48">18</text>
<text x="47.2" y="50.5">19</text>
<text x="47.2" y="53.1">20</text>
<text x="67.5" y="53.1">24</text>
<text x="68" y="49.3">4</text>
<text x="47.2" y="55.6">21</text>
<text x="47.2" y="58.2">22</text>
<text x="67.5" y="55.6">23</text>
<text x="47.2" y="64.5">10</text>
<text x="47.6" y="62">9</text>
<text x="47.2" y="67.1">11</text>
<text x="47.2" y="69.6">12</text>
<text x="47.2" y="72.1">13</text>
<text x="47.6" y="75.9">5</text>
<text x="47.6" y="78.5">6</text>
<text x="47.6" y="81">7</text>
<text x="47.6" y="83.6">8</text>
<text x="67.5" y="81">26</text>
<text x="67.5" y="83.6">27</text>
<text x="58.2" y="88.7" transform="rotate(-90 58.2 88.7)">14</text>
</g>
<g font-size="1.4" fill="#008484">
<text x="50.5" y="41.4">D0</text>
<text x="50.5" y="43.9">D1</text>
<text x="50.5" y="46.5">D2</text>
<text x="57.9" y="42.3" transform="rotate(-90 57.9 42.3)">VCC</text>
<text x="60.4" y="42.3" transform="rotate(-90 60.4 42.3)">VDD</text>
<text x="61.2" y="45.2">CAP1B</text>
<text x="61.3" y="42.6">CAP1A</text>
<text x="61.3" y="47.7">CAP2A</text>
<text x="50.5" y="49">D3</text>
<text x="50.5" y="51.5">D4</text>
<text x="61.2" y="50.3">CAP2B</text>
<text x="50.5" y="54.1">D5</text>
<text x="50.5" y="56.6">D6</text>
<text x="50.5" y="59.2">D7</text>
<text x="62.2" y="54.1">POTX</text>
<text x="62.3" y="56.6">POTY</text>
<text x="50.5" y="63">A0</text>
<text x="50.5" y="65.5">A1</text>
<text x="50.5" y="68">A2</text>
<text x="50.5" y="70.6">A3</text>
<text x="50.5" y="73.1">A4</text>
<text x="50.5" y="76.9">~{RESET}</text>
<text x="50.5" y="79.5">PHI2</text>
<text x="50.5" y="82">R/~{W}</text>
<text x="64.5" y="82">IN</text>
<text x="50.5" y="84.6">~{CS}</text>
<text x="59.2" y="85.3" transform="rotate(-90 59.2 85.3)">GND</text>
<text x="63.1" y="84.6">OUT</text>
</g>
</svg>
